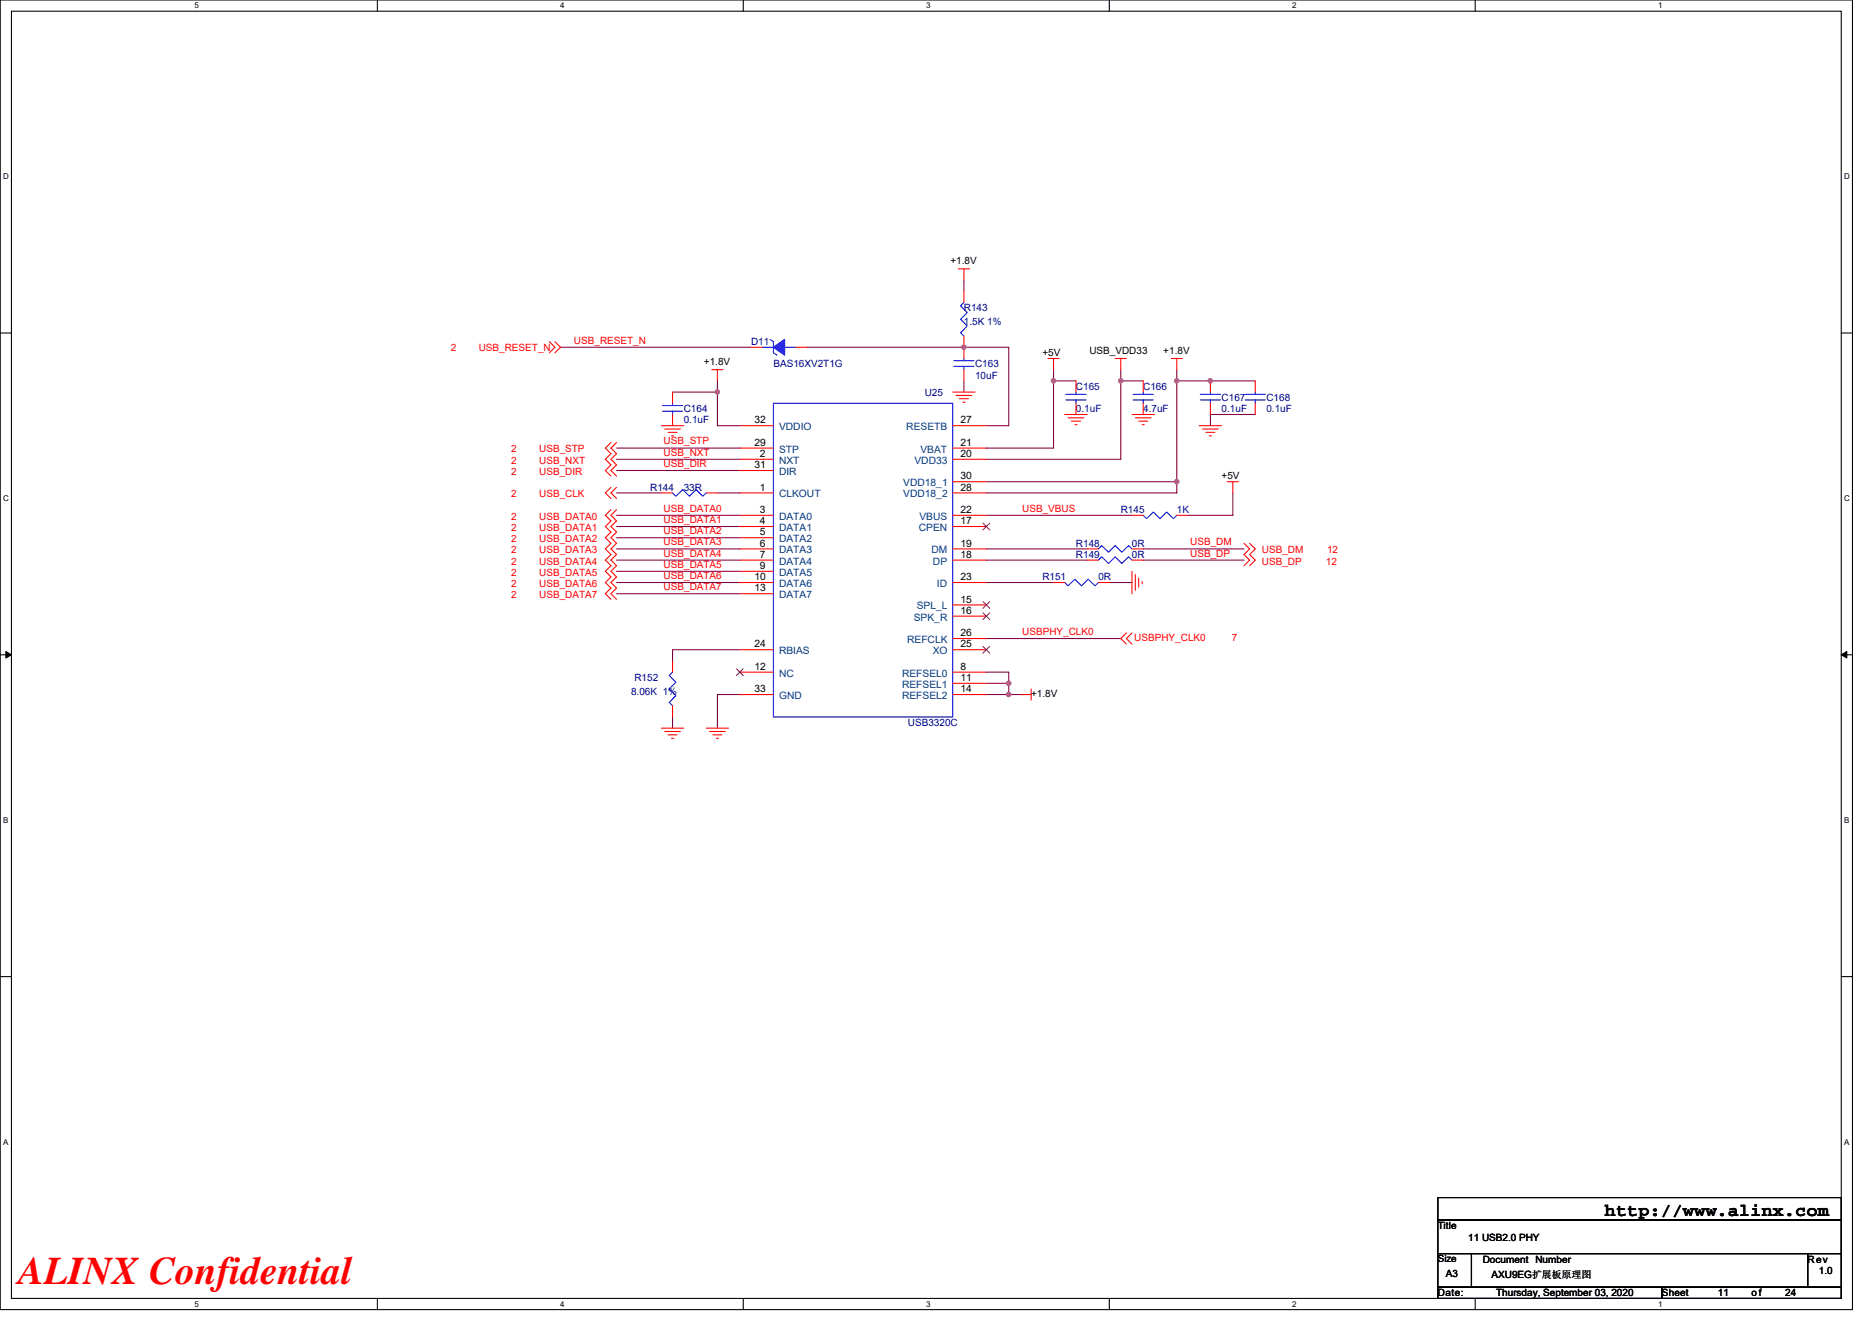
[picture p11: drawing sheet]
<svg xmlns="http://www.w3.org/2000/svg" width="297mm" height="210mm" viewBox="0 0 297 210" stroke-linecap="round" stroke-linejoin="round" font-family="sans-serif">
<path d="M0 0h293.9v207.9h-293.9zM1.8 1.8h290.4v204.3h-290.4z" fill="none" stroke="#000" stroke-width=".17"/>
<g fill="#fff">
<path d="M30.8 .2h.7v1.4h-.7z"/>
<path d="M30.8 206.3h.7v1.4h-.7z"/>
</g>
<path d="M59.9 0v1.8M59.9 206.1v1.8" fill="none" stroke="#000" stroke-width=".17"/>
<g fill="#fff">
<path d="M88.9 .2h.7v1.4h-.7z"/>
<path d="M88.9 206.3h.7v1.4h-.7z"/>
</g>
<path d="M117.9 0v1.8M117.9 206.1v1.8" fill="none" stroke="#000" stroke-width=".17"/>
<g fill="#fff">
<path d="M147 .2h.7v1.4h-.7z"/>
<path d="M147 206.3h.7v1.4h-.7z"/>
</g>
<path d="M176 0v1.8M176 206.1v1.8" fill="none" stroke="#000" stroke-width=".17"/>
<g fill="#fff">
<path d="M205 .2h.7v1.4h-.7z"/>
<path d="M205 206.3h.7v1.4h-.7z"/>
</g>
<path d="M234.1 0v1.8M234.1 206.1v1.8" fill="none" stroke="#000" stroke-width=".17"/>
<g fill="#fff">
<path d="M263.1 .2h.7v1.4h-.7z"/>
<path d="M263.1 206.3h.7v1.4h-.7z"/>
<path d="M.5 27.3h.9v1.4h-.9z"/>
<path d="M292.6 27.3h.9v1.4h-.9z"/>
<path d="M.5 78.4h.9v1.4h-.9z"/>
<path d="M292.6 78.4h.9v1.4h-.9z"/>
</g>
<path d="M0 52.9h1.8M292.2 52.9h1.7" fill="none" stroke="#000" stroke-width=".17"/>
<g fill="#fff">
<path d="M.5 129.5h.8v1.4h-.8z"/>
<path d="M292.6 129.5h.9v1.4h-.9z"/>
</g>
<path d="M0 103.9h1.8M292.2 103.9h1.7" fill="none" stroke="#000" stroke-width=".17"/>
<path d="M.9 103.4l.9 .5-.9 .5zM292.2 103.9l.8-.5v1z" fill="#000" stroke="#000" stroke-width=".16"/>
<g fill="#fff">
<path d="M.5 180.5h.8v1.4h-.8z"/>
<path d="M292.6 180.5h.9v1.4h-.9z"/>
</g>
<path d="M0 155h1.8M292.2 155h1.7M228.2 190.1h64v3.5h-64zM228.2 193.6h64v5.4h-64zM228.2 199h5.3v5.3h-5.3zM233.5 199h53.3v5.3h-53.3zM286.8 199h5.4v5.3h-5.4zM228.2 204.3h35.5v1.8h-35.5zM263.7 204.3h28.5v1.8h-28.5z" fill="none" stroke="#000" stroke-width=".17"/>
<g fill="none" stroke="#800040" stroke-width=".17">
<path d="M88.9 55.1h30.3M128.1 55.1h32v12.5h-3.6M152.9 44.5v1.7M167.2 58.7v1.8h3.5M177.8 58.7v1.8h3.6M186.7 58.7v1.8M97.8 72.9h19.6M97.8 78.2h7.1M97.8 74.7h19.6M97.8 71.1h19.6M106.7 62.2h7.1M113.8 60.5v1.7"/>
<path d="M113.8 78.2h3.6M113.8 62.2v5.4h3.6M152.9 60.5v1.7M156.5 76.5h30.2M167.2 60.5v10.6h-10.7M177.8 60.5v12.4h-21.3M186.7 60.5h12.5M186.7 60.5v16M186.7 76.5v1.7h-30.2M195.6 78.2v3.6h-7.1M199.2 65.8h-7.1v1.8M97.8 81.8h19.6"/>
<path d="M97.8 85.3h19.6M97.8 83.6h19.6M97.8 87.1h19.6M97.8 88.9h19.6M97.8 90.7h19.6M97.8 92.5h19.6M97.8 94.2h19.6M156.5 88.9h16M156.5 87.1h16M156.5 92.5h10.7M156.5 81.8h23.1M176.1 92.5h3.5"/>
<path d="M181.4 87.1h16M181.4 88.9h16M106.7 113.8v1.8M117.4 110.2h-3.6v5.4M117.4 103.1h-10.7v1.8M156.5 101.3h21.3M156.5 110.2h3.6M156.5 108.5h3.6M156.5 106.7h3.6v1.8M160.1 108.5v1.7M160.1 110.2h1.7"/>
</g>
<g fill="#f0f" stroke="#f0f" stroke-width=".17">
<circle cx="192.1" cy="60.4" r=".35"/>
<circle cx="160" cy="110.2" r=".35"/>
<circle cx="160" cy="108.4" r=".35"/>
<circle cx="167.2" cy="60.4" r=".35"/>
<circle cx="186.7" cy="76.4" r=".35"/>
<circle cx="186.7" cy="60.4" r=".35"/>
<circle cx="177.8" cy="60.4" r=".35"/>
<circle cx="152.9" cy="55.1" r=".35"/>
<circle cx="113.8" cy="62.2" r=".35"/>
</g>
<g fill="none" stroke="#f00" stroke-width=".17">
<path d="M87.2 54.2l.9 .9-.9 .9M88.1 54.2l.8 .9-.8 .9M112.9 58.7h1.8M113.8 58.7v1.8M119.2 55.1h1.7M126.3 55.1h1.8M152.1 42.7h1.7M152.9 42.7v1.7M152.9 53.3v3.6M152.9 46.2v1.8M152.9 58.7v1.8M166.3 56.9h1.8"/>
<path d="M167.2 56.9v1.8M177 56.9h1.7M177.8 56.9v1.8M185.8 56.9h1.8M186.7 56.9v1.8M96.9 77.3l-.8 .9 .8 .9M96.9 70.2l-.8 .9 .8 .9-.8 .9 .8 .9-.8 .9 .8 .9M97.8 77.3l-.9 .9 .9 .9M97.8 70.2l-.9 .9 .9 .9-.9 .9 .9 .9-.9 .9 .9 .9M104.9 78.2h1.8M104.9 67.6h3.6M105.5 68.1h2.5"/>
<path d="M106 68.6h1.4M106.5 69.2h.4M106.7 62.2v1.8M106.7 65.8v1.8M112.1 78.2h1.7M117.4 78.2h5.3M117.4 74.7h5.3M117.4 72.9h5.3M117.4 71.1h5.3M117.4 67.6h5.3M151.2 67.6h5.3M151.2 71.1h5.3"/>
<path d="M151.2 72.9h5.3M151.2 78.2h5.3M151.2 76.5h5.3M151.2 62.2h3.5M151.7 62.8h2.5M152.2 63.3h1.5M152.8 63.8h.3M168.9 65.8h3.6M169.5 66.3h2.5M170 66.8h1.4M170.6 67.4h.3M170.7 60.5v1.7"/>
<path d="M170.7 64v1.8M179.6 65.8h3.6M180.1 66.3h2.5M180.7 66.8h1.4M181.2 67.4h.4M181.4 60.5v1.7M181.4 64v1.8M190.3 67.6h3.5M190.8 68.1h2.5M191.3 68.6h1.5M191.9 69.2h.3M192.1 60.5v1.7"/>
<path d="M192.1 64v1.8M194.7 76.5h1.8M195.6 76.5v1.7M199.2 60.5v1.7M199.2 64v1.8M96.9 80.9l-.8 .9 .8 .9-.8 .9 .8 .9-.8 .8 .8 .9-.8 .9 .8 .9-.8 .9 .8 .9-.8 .9 .8 .9-.8 .9 .8 .8-.8 .9 .8 .9M97.8 80.9l-.9 .9 .9 .9-.9 .9 .9 .9-.9 .8 .9 .9-.9 .9 .9 .9-.9 .9 .9 .9-.9 .9 .9 .9-.9 .9 .9 .8-.9 .9 .9 .9M117.4 81.8h5.3M117.4 83.6h5.3M117.4 85.3h5.3M117.4 87.1h5.3M117.4 88.9h5.3"/>
<path d="M117.4 90.7h5.3M117.4 92.5h5.3M117.4 94.2h5.3M151.2 83.6h5.3M151.2 81.8h5.3M151.2 92.5h5.3M151.2 88.9h5.3M151.2 87.1h5.3M151.2 96h5.3M151.2 97.8h5.3M167.2 92.5h1.7M172.5 87.1h1.8"/>
<path d="M172.5 88.9h1.8M174.3 92.5h1.8M179.6 81.8h1.8M179.6 90.7v3.5M179.6 87.1h1.8M179.6 88.9h1.8M180.1 91.2v2.5M180.7 91.7v1.5M181.2 92.3v.3M186.7 81.8h1.8M197.4 86.2l.9 .9-.9 .9 .9 .9-.9 .9M198.3 86.2l.9 .9-.9 .9 .9 .9-.9 .9"/>
<path d="M104.9 115.6h3.6M105.5 116.1h2.5M106 116.6h1.4M106.5 117.2h.4M106.7 112v1.8M106.7 104.9v1.8M112.1 115.6h3.5M112.6 116.1h2.5M113.1 116.6h1.5M113.7 117.2h.3M117.4 110.2h5.3M117.4 106.7h5.3"/>
<path d="M117.4 103.1h5.3M151.2 108.5h5.3M151.2 110.2h5.3M151.2 101.3h5.3M151.2 106.7h5.3M151.2 103.1h5.3M161.8 110.2h1.8M163.6 109.3v1.8M178.7 100.5l-.9 .8 .9 .9M179.6 100.5l-.9 .8 .9 .9"/>
</g>
<g fill="none" stroke="#00f" stroke-width=".17">
<path d="M120.9 55.1h1.8M122.2 53.9l.5 .3v1.8l.6 .4M124.5 55.1h1.8M151.3 58.1h3.3M151.3 57.3h3.3M152.9 48l-.5 .5 1.1 1.1-1.1 1.1 1.1 1-1.1 1.1 .5 .5M152.9 56.9v.4M152.9 58.1v.6M105.1 65.3h3.2M105.1 64.4h3.2M106.7 64v.4M106.7 65.3v.5"/>
<path d="M106.7 78.2l.5 .6 1.1-1.1 1.1 1.1 1-1.1 1.1 1.1 .6-.6M122.7 64h28.5v49.8h-28.5zM169.1 63.5h3.2M169.1 62.6h3.2M170.7 62.2v.4M170.7 63.5v.5M179.8 63.5h3.2M179.8 62.6h3.2M181.4 62.2v.4M181.4 63.5v.5M190.5 63.5h3.2M190.5 62.6h3.2"/>
<path d="M192.1 62.2v.4M192.1 63.5v.5M197.6 63.5h3.2M197.6 62.6h3.2M199.2 62.2v.4M199.2 63.5v.5M168.9 92.5l.6 .5 1.1-1.1 1 1.1 1.1-1.1 1.1 1.1 .5-.5M174.3 87.1l.5-.5 1.1 1.1 1.1-1.1 1 1.1 1.1-1.1 .5 .5M174.3 88.9l.5-.5 1.1 1 1.1-1 1 1 1.1-1 .5 .5M181.4 81.8l.5 .5 1.1-1 1.1 1 1-1 1.1 1 .5-.5M106.7 106.7l-.5 .5 1 1.1-1 1 1 1.1-1 1.1 .5 .5"/>
</g>
<path d="M156 83l1.1 1.1M156 95.5l1.1 1.1M156 97.3l1.1 1M157 83l-1 1.1M157 95.5l-1 1.1M157 97.3l-1 1M116.9 106.2l1 1M117.9 106.2l-1.1 1M156 102.6l1.1 1.1M157 102.6l-1 1.1" fill="none" stroke="#804000" stroke-width=".16"/>
<path d="M122.7 55.1l1.8-1.2v2.5z" fill-rule="evenodd" fill="#00f" stroke="#00f" stroke-width=".17"/>
<text font-size="6.2" fill="#f00" x="2.9" y="203.8">ALINX Confidential</text>
<text font-size="2.8" x="254.7" y="193">http://www.alinx.com</text>
<g font-size="1.6">
<text x="150.8" y="42">+1.8V</text>
<text x="111.7" y="58">+1.8V</text>
<text x="165.4" y="56.5">+5V</text>
<text x="172.9" y="56.2">USB_VDD33</text>
<text x="184.6" y="56.2">+1.8V</text>
<text x="119.7" y="70.7">29</text>
<text x="119.7" y="67.2">32</text>
<text x="152.4" y="67.2">27</text>
<text x="152.4" y="70.7">21</text>
<text x="119.7" y="74.3">31</text>
<text x="120.6" y="77.9">1</text>
<text x="120.6" y="72.5">2</text>
<text x="152.4" y="77.9">28</text>
<text x="152.4" y="76.1">30</text>
<text x="152.4" y="72.5">20</text>
<text x="193.8" y="76.1">+5V</text>
<text x="120.6" y="81.4">3</text>
<text x="120.6" y="83.2">4</text>
<text x="152.4" y="83.2">17</text>
<text x="152.4" y="81.4">22</text>
<text x="120.6" y="85">5</text>
<text x="120.6" y="86.7">6</text>
<text x="120.6" y="88.5">7</text>
<text x="152.4" y="88.5">18</text>
<text x="152.4" y="86.7">19</text>
<text x="119.7" y="92.1">10</text>
<text x="119.7" y="93.9">13</text>
<text x="120.6" y="90.3">9</text>
<text x="152.4" y="92.1">23</text>
<text x="152.4" y="95.6">15</text>
<text x="152.4" y="101">26</text>
<text x="152.4" y="97.4">16</text>
<text x="119.7" y="106.3">12</text>
<text x="119.7" y="102.7">24</text>
<text x="152.4" y="106.3">8</text>
<text x="152.4" y="102.7">25</text>
<text x="119.7" y="109.9">33</text>
<text x="152.4" y="108.1">11</text>
<text x="152.4" y="109.9">14</text>
<text x="163.6" y="110.6">+1.8V</text>
<text x="228.2" y="195.1">Title</text>
<text x="233" y="197">11 USB2.0 PHY</text>
<text x="228.2" y="200.4">Size</text>
<text x="229.4" y="202.7">A3</text>
<text x="235.3" y="200.4">Document Number</text>
<text x="236.7" y="202.9">AXU9EG扩展板原理图</text>
<text x="286.8" y="200.4">Rev</text>
<text x="288.6" y="202.2">1.0</text>
<text x="228.2" y="205.7">Date:</text>
<text x="237.4" y="205.7">Thursday, September 03, 2020</text>
<text x="263.7" y="205.7">Sheet</text>
<text x="272.6" y="205.7">11</text>
<text x="277.9" y="205.7">of</text>
<text x="283.3" y="205.7">24</text>
</g>
<g font-size="1.6" fill="#000080">
<text x="152.9" y="49.4">R143</text>
<text x="152.9" y="51.6">1.5K 1%</text>
<text x="119.2" y="54.8">D11</text>
<text x="122.7" y="58.3">BAS16XV2T1G</text>
<text x="154.7" y="58.3">C163</text>
<text x="108.5" y="65.4">C164</text>
<text x="146.7" y="62.9">U25</text>
<text x="154.7" y="60.1">10uF</text>
<text x="170.7" y="61.9">C165</text>
<text x="170.7" y="65.4">0.1uF</text>
<text x="181.4" y="61.9">C166</text>
<text x="181.4" y="65.4">4.7uF</text>
<text x="193.8" y="63.6">C167</text>
<text x="193.8" y="65.4">0.1uF</text>
<text x="201" y="63.6">C168</text>
<text x="201" y="65.4">0.1uF</text>
<text x="108.5" y="67.2">0.1uF</text>
<text x="103.2" y="77.9">R144</text>
<text x="108.5" y="77.9">33R</text>
<text x="177.8" y="81.4">R145</text>
<text x="186.7" y="81.4">1K</text>
<text x="170.7" y="86.8">R148</text>
<text x="170.7" y="88.5">R149</text>
<text x="179.6" y="86.8">0R</text>
<text x="179.6" y="88.5">0R</text>
<text x="165.4" y="92.1">R151</text>
<text x="174.3" y="92.1">0R</text>
<text x="100.1" y="110.2">8.06K 1%</text>
<text x="100.7" y="108.1">R152</text>
<text x="144.1" y="115.2">USB3320C</text>
</g>
<g font-size="1.6" fill="#f00">
<text x="71.5" y="55.6">2</text>
<text x="76" y="55.6">USB_RESET_N</text>
<text x="91.1" y="54.5">USB_RESET_N</text>
<text x="81.1" y="71.8">2</text>
<text x="85.6" y="71.8">USB_STP</text>
<text x="105.3" y="70.5">USB_STP</text>
<text x="81.1" y="75.4">2</text>
<text x="81.1" y="73.6">2</text>
<text x="85.6" y="75.4">USB_DIR</text>
<text x="85.6" y="73.6">USB_NXT</text>
<text x="105.3" y="72.3">USB_NXT</text>
<text x="105.3" y="74.1">USB_DIR</text>
<text x="81.1" y="78.9">2</text>
<text x="81.1" y="82.5">2</text>
<text x="85.6" y="78.9">USB_CLK</text>
<text x="85.6" y="82.5">USB_DATA0</text>
<text x="105.3" y="81.2">USB_DATA0</text>
<text x="105.3" y="83">USB_DATA1</text>
<text x="162.2" y="81.2">USB_VBUS</text>
<text x="81.1" y="86">2</text>
<text x="81.1" y="84.3">2</text>
<text x="81.1" y="89.6">2</text>
<text x="81.1" y="87.8">2</text>
<text x="85.6" y="86">USB_DATA2</text>
<text x="85.6" y="84.3">USB_DATA1</text>
<text x="85.6" y="89.6">USB_DATA4</text>
<text x="85.6" y="87.8">USB_DATA3</text>
<text x="105.3" y="84.8">USB_DATA2</text>
<text x="105.3" y="86.6">USB_DATA3</text>
<text x="105.3" y="88.3">USB_DATA4</text>
<text x="188.9" y="86.6">USB_DM</text>
<text x="188.9" y="88.3">USB_DP</text>
<text x="200.2" y="87.8">USB_DM</text>
<text x="200.2" y="89.6">USB_DP</text>
<text x="210.4" y="89.6">12</text>
<text x="210.6" y="87.8">12</text>
<text x="81.1" y="91.4">2</text>
<text x="81.1" y="93.2">2</text>
<text x="81.1" y="94.9">2</text>
<text x="85.6" y="91.4">USB_DATA5</text>
<text x="85.6" y="93.2">USB_DATA6</text>
<text x="85.6" y="94.9">USB_DATA7</text>
<text x="105.3" y="90.1">USB_DATA5</text>
<text x="105.3" y="91.9">USB_DATA6</text>
<text x="105.3" y="93.7">USB_DATA7</text>
<text x="162.2" y="100.8">USBPHY_CLK0</text>
<text x="180" y="101.7">USBPHY_CLK0</text>
<text x="195.4" y="101.7">7</text>
</g>
<g font-size="1.6" fill="#004080">
<text x="123.6" y="71.8">STP</text>
<text x="123.6" y="68.3">VDDIO</text>
<text x="143.8" y="68.3">RESETB</text>
<text x="146" y="71.8">VBAT</text>
<text x="123.6" y="75.4">DIR</text>
<text x="123.6" y="73.6">NXT</text>
<text x="143.3" y="77.2">VDD18_1</text>
<text x="145.1" y="73.6">VDD33</text>
<text x="123.6" y="79">CLKOUT</text>
<text x="123.6" y="82.5">DATA0</text>
<text x="143.3" y="79">VDD18_2</text>
<text x="145.9" y="82.5">VBUS</text>
<text x="123.6" y="84.3">DATA1</text>
<text x="123.6" y="86.1">DATA2</text>
<text x="123.6" y="87.8">DATA3</text>
<text x="123.6" y="89.6">DATA4</text>
<text x="145.8" y="84.3">CPEN</text>
<text x="147.8" y="87.8">DM</text>
<text x="148" y="89.6">DP</text>
<text x="123.6" y="91.4">DATA5</text>
<text x="123.6" y="93.2">DATA6</text>
<text x="123.6" y="95">DATA7</text>
<text x="148.7" y="93.2">ID</text>
<text x="145" y="98.5">SPK_R</text>
<text x="145.5" y="96.7">SPL_L</text>
<text x="123.6" y="107.4">NC</text>
<text x="123.6" y="103.8">RBIAS</text>
<text x="143.1" y="107.4">REFSEL0</text>
<text x="143.9" y="102.1">REFCLK</text>
<text x="148" y="103.8">XO</text>
<text x="123.6" y="111">GND</text>
<text x="143.1" y="109.2">REFSEL1</text>
<text x="143.1" y="111">REFSEL2</text>
</g>
<g font-size="1.3">
<text x="30.8" y="1.3">5</text>
<text x="88.9" y="1.3">4</text>
<text x="147" y="1.3">3</text>
<text x="205" y="1.3">2</text>
<text x="263.1" y="1.3">1</text>
<text x=".5" y="28.4">D</text>
<text x="292.6" y="28.4">D</text>
<text x=".5" y="79.5">C</text>
<text x="292.6" y="79.5">C</text>
<text x=".5" y="130.6">B</text>
<text x="292.6" y="130.6">B</text>
<text x=".5" y="181.7">A</text>
<text x="292.6" y="181.7">A</text>
<text x="30.8" y="207.4">5</text>
<text x="88.9" y="207.4">4</text>
<text x="147" y="207.4">3</text>
<text x="205" y="207.4">2</text>
<text x="263.1" y="207.4">1</text>
</g>
</svg>
